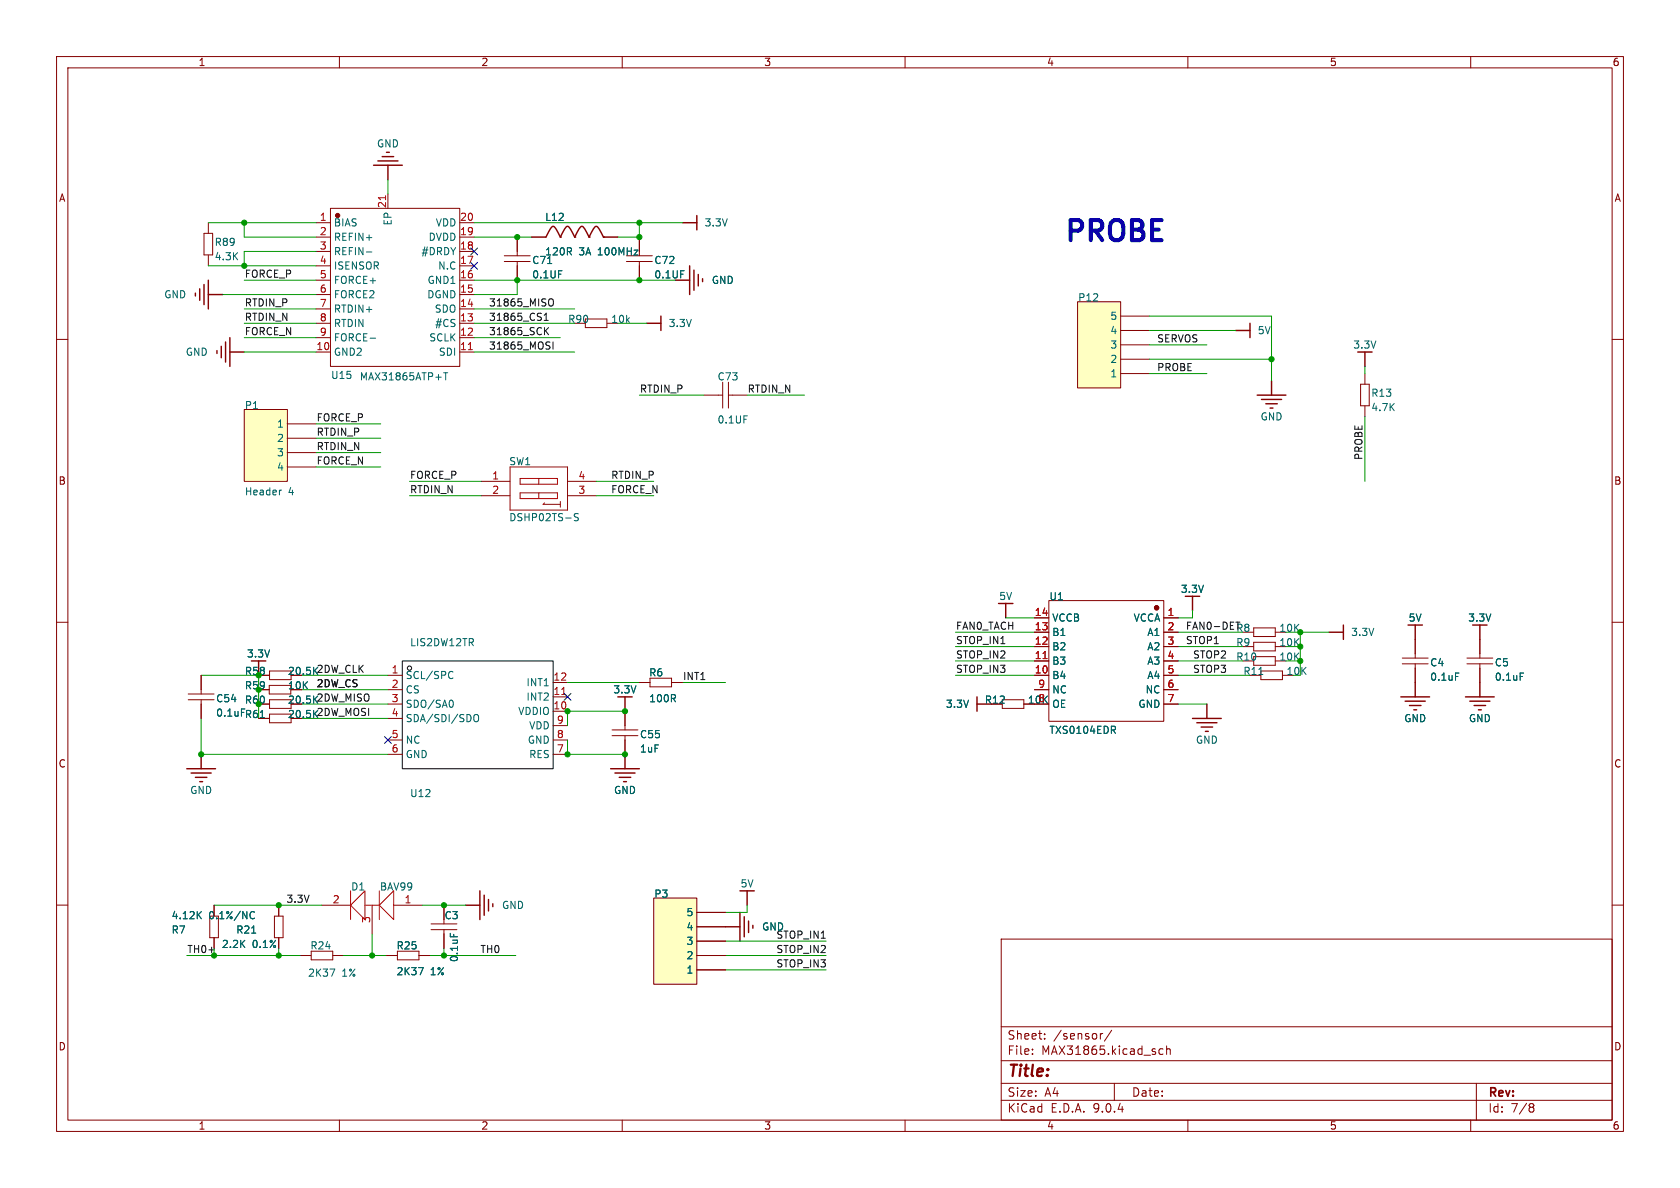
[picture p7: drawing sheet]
<svg xmlns="http://www.w3.org/2000/svg" width="297mm" height="210mm" viewBox="0 0 297 210" stroke-linecap="round" stroke-linejoin="round" font-family="sans-serif">
<g fill="none" stroke="#840000" stroke-width=".18">
<path d="M10 10h277v190h-277zM12 12h273v186h-273zM60 10v2M110 10v2M160 10v2M210 10v2M260 10v2M36.8 39.4v1.9M55.9 39.4h2.5M68.6 34.3v2.5M81.3 39.4h2.5M36.1 41.3h1.5v3.8h-1.5z"/>
<path d="M36.8 45.1v1.9M55.9 57.2h2.5M55.9 41.9h2.5M55.9 44.5h2.5M55.9 47h2.5M55.9 49.5h2.5M55.9 52.1h2.5M55.9 54.6h2.5M55.9 59.7h2.5M81.3 57.2h2.5M81.3 41.9h2.5M81.3 44.5h2.5"/>
<path d="M81.3 47h2.5M81.3 49.5h2.5M81.3 52.1h2.5M81.3 54.6h2.5M81.3 59.7h2.5M89.2 45.2h4.5M89.2 46.2h4.5M91.4 41.9v3.3M91.4 46.2v3.3M94 41.9h2.5M103.5 56.4h3.8v1.5h-3.8M106.7 41.9h2.5"/>
<path d="M107.3 57.2h1.9M110.7 45.2h4.6M110.7 46.2h4.6M113 41.9v3.3M113 46.2v3.3M10 60h2M55.9 62.2h2.5M81.3 62.2h2.5M124.5 69.9h3.3M127.8 67.6v4.5M128.8 69.9h3.3M128.8 67.6v4.5"/>
<path d="M240.5 67.9h1.6v3.8h-1.6zM241.3 66v1.9M241.3 71.8v1.9M285 60h2M85.1 85.1h5.1M85.1 87.6h5.1M100.3 85.1h5.1M100.3 87.6h5.1M10 110h2M35.6 119.4v3.3M45.7 119.4h1.9M51.5 118.6h-3.9v1.5h3.9"/>
<path d="M182.9 119.4h2.5M182.9 114.3h2.5M182.9 116.8h2.5M182.9 111.8h2.5M182.9 109.2h2.5M205.7 119.4h2.6M205.7 114.3h2.6M205.7 116.8h2.6M205.7 111.8h2.6M205.7 109.2h2.6M219.7 114.3h1.9M219.7 111.8h1.9"/>
<path d="M221.6 111h3.8v1.5h-3.8zM221.6 113.5h3.8v1.6h-3.8zM221.6 116.1h3.8v1.5h-3.8M222.9 118.6h3.8v1.5h-3.8zM225.4 114.3h1.9M225.4 116.8h1.9M225.4 111.8h1.9M226.7 119.4h1.9M247.9 116.3h4.6M247.9 117.3h4.6M250.2 113v3.3M250.2 117.3v3.4"/>
<path d="M259.3 116.3h4.6M259.3 117.3h4.6M261.6 113v3.3M261.6 117.3v3.4M285 110h2M33.3 122.7h4.5M33.3 123.7h4.5M35.6 123.7v3.3M45.7 121.9h1.9M45.7 124.5h1.9M45.7 127h1.9M51.4 121.2h-3.8v1.5h3.8"/>
<path d="M51.5 123.7h-3.9v1.5h3.9M51.5 126.2h-3.9v1.6h3.9M177.2 123.7h3.8v1.5h-3.8zM181 124.5h4.4M182.9 121.9h2.5M205.7 121.9h2.6M205.7 124.5h2.6M10 160h2M37.1 162v3.8h1.5v-3.8M37.8 160v1.9M37.8 165.8v1.8M48.5 162h1.5v3.8h-1.5z"/>
<path d="M49.3 160v1.9M49.3 165.8v1.8M53.1 168.9h1.9M55 168.1h3.8v1.6h-3.8zM56.9 160h5.1M58.8 168.9h1.9M65.8 160v5.1M69.6 160h5.1M76.2 163.3h4.6M76.2 164.3h4.6M78.5 160v2.6M78.5 164.3v3.3"/>
<path d="M177 166h108v32h-108zM285 160h2M60 198v2M110 198v2M160 198v2M177 194.5h108M177 191.5h108M177 187.5h108M177 181.5h108M182.5 186.3v.1M182.5 185.5v.1M184.7 183.6v.1"/>
<path d="M184.7 182.8v.1M194.5 182.7v1M195 182.7l-.3 .1-.2 .2M196.5 182.1l-1.3 2M197 191.5v3M205.6 185.5l-.4-.1-.3 .3v.4l.1 .2h.6M206.2 185.5l.3-.1 .3 .1 .1 .9M206.2 184.9v1.5M210 198v2M260 198v2M261 191.5v6.5M270.6 195.1l.4 .1 .2 .2-.3 .3"/>
<path d="M270.6 195.7h.3M270.9 195.7l.2 .2 .1 .4-.2 .2-.4 .1"/>
</g>
<g fill="none" stroke="#006464" stroke-width=".18">
<path d="M64.8 44.5h.9M65.4 59.8h1M96.8 46.6h.7M78.4 65.9h.8M78.8 65.9v1.3M102.2 90.8h-.4l-.2 .1v.4l.5 .2 .1 .3-.2 .3-.5-.1M222.5 119.2h.8M257.3 119h.6M268.7 119h.7M46 126.9h.7M196.8 129l.4 .6M197.1 128.4l.1 .2-.1 .4"/>
<path d="M35.1 161.7l.5 .7M35.6 161.1l-.7 .8M44.4 161.2l.3-.1 .3 .2M44.5 165h.7M45 162.3l-.3 .1h-.3M58.3 171.3h.9l-.6 1.3M79.6 165v.6"/>
</g>
<g fill="none" stroke="#840000" stroke-width=".25">
<path d="M66 29.2h5.1M66.8 28.4h3.6M67.6 27.7h2M68.3 26.9h.5M68.6 29.2v2.6M120.6 39.4h2.6M123.2 38.1v2.5M34.5 51.8v.5M35.3 51.1v2M36.1 50.3v3.5M36.8 49.5v5.1M36.8 52.1h2.6"/>
<path d="M96.5 41.9a3.4 3.4 0 0 1 1.3-1.9 1.31 1.31 0 0 1 .8 1.1l.5 .8M99.1 41.9a3.4 3.4 0 0 1 1.2-1.9 1.31 1.31 0 0 1 .9 1.1l.4 .8M99.1 41.9h.1M101.6 41.9a3.4 3.4 0 0 1 1.3-1.9 1.31 1.31 0 0 1 .8 1.1l.4 .8M101.6 41.9h.1M104.1 41.9h.1M104.1 41.9a3.4 3.4 0 0 1 1.3-1.9 1.31 1.31 0 0 1 .9 1.1l.4 .8M106.7 41.9h.1M114.3 57.2h2.5M116.8 55.9v2.5M119.4 49.5h2.5M121.9 47v5.1"/>
<path d="M122.7 47.8v3.5M123.4 48.5v2M124.2 49.3v.5M218.4 58.4h2.6M221 57.2v2.5M222.2 69.9h5.1M223 70.6h3.6M223.8 71.4h2M224.5 72.1h.5M224.8 67.3v2.6M241.3 62.2v2.6M45.7 116.8v2.6"/>
<path d="M177.8 106.7v2.5M210.8 105.4v2.6M234.9 111.8h2.6M237.5 110.5v2.5M261.6 110.5v2.5M33 135.9h5.1M33.8 136.7h3.5M34.5 137.4h2.1M35.3 138.2h.5M35.6 133.4v2.5M172.7 123.2v2.5M172.7 124.5h2.6"/>
<path d="M210.8 127h5.1M211.6 127.8h3.5M212.3 128.5h2.1M213.1 129.3h.5M213.4 124.5v2.5M259.1 123.2h5.1M259.8 124h3.6M260.6 124.7h2M261.4 125.5h.5M261.6 120.7v2.5M84.8 157.5v5.1M85.6 158.2v3.6"/>
<path d="M86.4 159v2M87.1 159.8v.5M82.3 160h2.5"/>
</g>
<path d="M62 157.5v5.1M67.1 157.5v5.1M69.6 157.5v5.1l-2.5-2.6zM62 160l2.5-2.5v5.1zM64.5 160h2.6" fill="none" stroke="#f00" stroke-width=".18"/>
<path d="M58.4 36.8h22.9v28h-22.9zM185.4 106.2h20.3v21.3h-20.3z" fill="none" stroke="#800" stroke-width=".18"/>
<g fill="#800" stroke="#800" stroke-width=".18">
<circle cx="204.5" cy="107.4" r=".38"/>
<circle cx="59.7" cy="38.1" r=".38"/>
</g>
<path d="M68.2 34.6v.7M82.8 61.8h.7M184.4 116.4h.7" fill="none" stroke="#a90000" stroke-width=".18"/>
<path d="M90.2 82.6h10.1v7.6h-10.1zM91.9 84.6h6.7v1h-6.7zM91.9 87.1h6.7v1h-6.7zM95.2 84.6v1M95.2 87.1v1M96.3 88.9l-.3 .3h3.1M99.1 88.6v1.1" fill="none" stroke="#a00000" stroke-width=".18"/>
<path d="M190.5 53.3h7.6v15.3h-7.6z" fill="#ffffc2"/>
<path d="M190.5 53.3h7.6v15.3h-7.6z" fill="none" stroke="#800000" stroke-width=".18"/>
<g fill="none" stroke="#840000" stroke-width=".18">
<path d="M198.1 55.9h5.1M198.1 58.4h5.1M198.1 61h5.1M198.1 63.5h5.1M198.1 66h5.1M114.9 119.9h3.8v1.5h-3.8zM108.2 129h4.6M108.2 130h4.6M110.5 125.7v3.3M110.5 130v3.4M113 120.7h1.9M118.8 120.7h1.8"/>
<path d="M68.3 168.9h1.9M70.3 168.1h3.8v1.6h-3.8zM74.1 168.9h1.8"/>
</g>
<path d="M74 171.1h.8l-.5 1.2" fill="none" stroke="#006464" stroke-width=".18"/>
<g fill="none" stroke="#840000" stroke-width=".25">
<path d="M250.2 110.5v2.5M107.9 135.9h5.1M108.7 136.7h3.6M109.5 137.4h2M110.2 138.2h.5M110.5 123.2v2.5M110.5 133.4v2.5M247.6 123.2h5.1M248.4 124h3.6M249.2 124.7h2M249.9 125.5h.5M250.2 120.7v2.5"/>
<path d="M128.3 163.8h2.5M130.8 161.3v5.1M131.6 162.1v3.5M132.3 162.8v2M133.1 163.6v.5"/>
</g>
<path d="M115.6 158.8h7.6v15.2h-7.6z" fill="#ffffc2"/>
<path d="M115.6 158.8h7.6v15.2h-7.6z" fill="none" stroke="#800000" stroke-width=".18"/>
<g fill="none" stroke="#840000" stroke-width=".18">
<path d="M68.6 119.4h2.5M68.6 121.9h2.5M68.6 124.5h2.5M68.6 127h2.5M68.6 130.8h2.5M68.6 133.4h2.5M97.8 130.8h2.5M97.8 133.4h2.5M97.8 120.7h2.5M97.8 123.2h2.5M97.8 125.7h2.5M97.8 128.3h2.5"/>
<path d="M123.2 161.3h5.1M123.2 163.8h5.1M123.2 166.4h5.1M123.2 168.9h5.1M123.2 171.5h5.1"/>
</g>
<g fill="none" stroke="#000" stroke-width=".18">
<path d="M71.1 116.8h26.7v19.1h-26.7z"/>
<circle cx="72.4" cy="118.1" r=".38"/>
</g>
<path d="M79.7 118.7l.4 .1M80.1 119.8l-.4 .2M79.8 123.8a.79 .79 0 0 1 0 1.2M83.8 126.5l.3-.2a.43 .43 0 0 1 .5 .4v.5a.42 .42 0 0 1-.4 .4 .42 .42 0 0 1-.4-.4z" fill="none" stroke="#006464" stroke-width=".18"/>
<path d="M99.3 122.8h.7" fill="none" stroke="#a90000" stroke-width=".18"/>
<path d="M132.1 157.5v2.5" fill="none" stroke="#840000" stroke-width=".25"/>
<path d="M43.2 72.4h7.6v12.7h-7.6z" fill="#ffffc2"/>
<path d="M43.2 72.4h7.6v12.7h-7.6z" fill="none" stroke="#800000" stroke-width=".18"/>
<g fill="none" stroke="#840000" stroke-width=".18">
<path d="M91.4 41.9v2.6M91.4 47v2.5M94 41.9h2.5M106.7 41.9h2.5M113 41.9v2.6M113 47v2.5M50.8 74.9h5.1M50.8 77.5h5.1M50.8 80h5.1M50.8 82.6h5.1M35.6 119.4v2.5M45.7 119.4h1.9"/>
<path d="M182.9 109.2h2.5M182.9 111.8h2.5M182.9 114.3h2.5M182.9 116.8h2.5M182.9 119.4h2.5M205.7 109.2h2.6M205.7 111.8h2.6M205.7 114.3h2.6M205.7 116.8h2.6M205.7 119.4h2.6M250.2 113v2.6M250.2 118.1v2.6"/>
<path d="M261.6 113v2.6M261.6 118.1v2.6M35.6 124.5v2.5M45.7 124.5h1.9M45.7 121.9h1.9M45.7 127h1.9M110.5 125.7v2.6M110.5 130.8v2.6M113 120.7h1.9M118.8 120.7h1.8M181 124.5h4.4M182.9 121.9h2.5"/>
<path d="M205.7 124.5h2.6M205.7 121.9h2.6M37.8 160v1.9M37.8 165.8v1.8M49.3 160v1.9M49.3 165.8v1.8M68.3 168.9h1.9M74.1 168.9h1.8M78.5 160v2.6M78.5 165.1v2.5M123.2 168.9h5.1M123.2 161.3h5.1"/>
<path d="M123.2 163.8h5.1M123.2 166.4h5.1M123.2 171.5h5.1"/>
</g>
<g fill="none" stroke="#006464" stroke-width=".18">
<path d="M96.8 46.6h.7M49.8 86.6l-.3 .1M257.3 119h.6M268.7 119h.7M46 126.9h.7M196.8 129l.4 .6M197.1 128.4l.1 .2-.1 .4M35.1 161.7l.5 .7M35.6 161.1l-.7 .8M44.4 161.2l.3-.1 .3 .2M44.5 165h.7M45 162.3l-.3 .1h-.3"/>
<path d="M74 171.1h.8l-.5 1.2M79.6 165v.6"/>
</g>
<path d="M40.6 59.7v5.1M38.4 62v.5M39.1 61.2v2M39.9 60.5v3.5M40.6 62.2h2.6" fill="none" stroke="#840000" stroke-width=".25"/>
<path d="M96.2 56.6h.7M96.2 55.7l.4-.3v1.2M96.4 58.5l.6 .7M97 57.9l-.7 .7M97.3 52.8a.43 .43 0 0 1 .5 .5v.4a.43 .43 0 0 1-.5 .4M97.8 60.4v1.3M218.5 110h.7M218.8 110v1.2" fill="none" stroke="#0f0f0f" stroke-width=".18"/>
<g fill="none" stroke="#009600" stroke-width=".18">
<path d="M36.8 39.4h19.1M43.2 39.4v2.5h12.7M68.6 31.8v2.5M83.8 39.4h36.8M113 39.4v2.5h-3.8M36.8 47h19.1M39.4 52.1h16.5M43.2 54.6h12.7M43.2 59.7h12.7M43.2 57.2h12.7M43.2 49.5h12.7M55.9 44.5h-12.7v2.5"/>
<path d="M83.8 54.6h17.8M83.8 59.7h15.3M83.8 57.2h17.8M83.8 41.9h10.2M83.8 49.5h35.6M91.4 49.5v2.6h-7.6M109.2 57.2h5.1M203.2 55.9h21.6v11.4M203.2 58.4h15.2M43.2 62.2h12.7M55.9 74.9h11.4M55.9 77.5h11.4"/>
<path d="M83.8 62.2h17.8M113 69.9h11.5M132.1 69.9h10.1M203.2 61h10.2M203.2 63.5h21.6M203.2 66h10.2M241.3 64.8v1.2M241.3 73.7v11.4M55.9 80h11.4M55.9 82.6h11.4M72.4 87.6h12.7M72.4 85.1h12.7"/>
<path d="M105.4 87.6h10.2M105.4 85.1h10.2M35.6 119.4h10.1v7.6M53.3 119.4h15.3M168.9 114.3h14M168.9 116.8h14M168.9 111.8h14M168.9 119.4h14M177.8 109.2h5.1M208.3 114.3h11.4M208.3 116.8h11.4M208.3 111.8h11.4"/>
<path d="M208.3 119.4h12.7M210.8 108v1.2h-2.5M227.3 114.3h2.6M227.3 116.8h2.6M227.3 111.8h7.6M229.9 111.8v7.6M35.6 127v6.4h33M53.3 124.5h15.3M53.3 127h15.3M53.3 121.9h15.3M100.3 120.7h12.7M100.3 130.8v2.6h10.2"/>
<path d="M110.5 125.7h-10.2v2.6M120.6 120.7h7.7M208.3 124.5h5.1M33 168.9h20.1M37.8 160h19.1M49.3 167.6v1.3M60.7 168.9h7.6M65.8 165.1v3.8M74.7 160h7.6M75.9 168.9h15.3M78.5 167.6v1.3M128.3 168.9h17.7"/>
<path d="M128.3 171.5h17.7M128.3 166.4h17.7M132.1 160v1.3h-3.8"/>
</g>
<path d="M83.2 43.8l1.2 1.3M83.2 46.4l1.2 1.2M84.4 43.8l-1.2 1.3M84.4 46.4l-1.2 1.2M68 130.2l1.2 1.2M69.2 130.2l-1.2 1.2M99.7 122.6l1.2 1.2M100.9 122.6l-1.2 1.2" fill="none" stroke="#000084" stroke-width=".18"/>
<path d="M184.4 116.4h.7" fill="none" stroke="#a90000" stroke-width=".18"/>
<g fill="#009600" stroke="#009600" stroke-width=".18">
<circle cx="49.3" cy="160" r=".46"/>
<circle cx="49.3" cy="168.9" r=".46"/>
<circle cx="65.8" cy="168.9" r=".46"/>
<circle cx="37.8" cy="168.9" r=".46"/>
<circle cx="113" cy="39.4" r=".46"/>
<circle cx="113" cy="41.9" r=".46"/>
<circle cx="100.3" cy="125.7" r=".46"/>
<circle cx="110.5" cy="125.7" r=".46"/>
<circle cx="91.4" cy="49.5" r=".46"/>
<circle cx="113" cy="49.5" r=".46"/>
<circle cx="91.4" cy="41.9" r=".46"/>
<circle cx="43.2" cy="39.4" r=".46"/>
<circle cx="43.2" cy="47" r=".46"/>
<circle cx="78.5" cy="160" r=".46"/>
<circle cx="100.3" cy="133.4" r=".46"/>
<circle cx="78.5" cy="168.9" r=".46"/>
<circle cx="110.5" cy="133.4" r=".46"/>
<circle cx="224.8" cy="63.5" r=".46"/>
<circle cx="35.6" cy="133.4" r=".46"/>
<circle cx="229.9" cy="114.3" r=".46"/>
<circle cx="229.9" cy="111.8" r=".46"/>
<circle cx="229.9" cy="116.8" r=".46"/>
</g>
<text font-size="5" fill="#0000c2" x="188" y="42.9">PROBE</text>
<text font-size="2.8" fill="#840000" x="178" y="190.9">Title:</text>
<g font-size="2.1" fill="#840000">
<text x="178" y="184">Sheet:</text>
<text x="186.2" y="184">/sensor/</text>
<text x="178" y="186.7">File:</text>
<text x="184.1" y="186.7">MAX31865.kicad_sch</text>
<text x="178" y="196.9">KiCad</text>
<text x="178" y="194.1">Size:</text>
<text x="184.7" y="194.1">A4</text>
<text x="185.7" y="196.9">E.D.A.</text>
<text x="193.3" y="196.9">9.0.4</text>
<text x="200" y="194.1">Date:</text>
<text x="263" y="194.3">Rev:</text>
<text x="263" y="196.9">Id:</text>
<text x="267.1" y="196.9">7/8</text>
</g>
<g font-size="1.8" fill="#840000">
<text x="35" y="11.9">1</text>
<text x="85" y="11.9">2</text>
<text x="135" y="11.9">3</text>
<text x="185" y="11.9">4</text>
<text x="235" y="11.9">5</text>
<text x="285" y="11.9">6</text>
<text x="10.3" y="35.9">A</text>
<text x="285.3" y="35.9">A</text>
<text x="10.3" y="85.9">B</text>
<text x="285.3" y="85.9">B</text>
<text x="50.8" y="119.5">20.5K</text>
<text x="50.8" y="124.6">20.5K</text>
<text x="50.8" y="122.1">10K</text>
<text x="174" y="124.6">R12</text>
<text x="50.8" y="127.1">20.5K</text>
<text x="10.3" y="135.9">C</text>
<text x="285.3" y="135.9">C</text>
<text x="10.3" y="185.9">D</text>
<text x="285.3" y="185.9">D</text>
<text x="35" y="199.9">1</text>
<text x="85" y="199.9">2</text>
<text x="135" y="199.9">3</text>
<text x="185" y="199.9">4</text>
<text x="235" y="199.9">5</text>
<text x="285" y="199.9">6</text>
</g>
<g font-size="1.8" fill="#006464">
<text x="66.5" y="26.3">GND</text>
<text x="58.9" y="40.2">BIAS</text>
<text x="69.4" y="40" transform="rotate(-90 69.4 40)">EP</text>
<text x="76.9" y="40.2">VDD</text>
<text x="96.3" y="39.3">L12</text>
<text x="124.5" y="40.2">3.3V</text>
<text x="37.9" y="43.7">R89</text>
<text x="37.9" y="46.2">4.3K</text>
<text x="58.9" y="42.8">REFIN+</text>
<text x="58.9" y="45.3">REFIN-</text>
<text x="58.9" y="47.9">ISENSOR</text>
<text x="74.4" y="45.3">#DRDY</text>
<text x="75.7" y="42.8">DVDD</text>
<text x="77.4" y="47.9">N.C</text>
<text x="94" y="46.9">C71</text>
<text x="96.3" y="45.4">120R</text>
<text x="102.3" y="45.4">3A</text>
<text x="105.8" y="45.4">100MHz</text>
<text x="115.6" y="46.9">C72</text>
<text x="28.9" y="52.9">GND</text>
<text x="58.9" y="50.4">FORCE+</text>
<text x="58.9" y="52.9">FORCE2</text>
<text x="75.4" y="52.9">DGND</text>
<text x="75.5" y="50.4">GND1</text>
<text x="94" y="49.4">0.1UF</text>
<text x="115.6" y="49.4">0.1UF</text>
<text x="125.7" y="50.4">GND</text>
<text x="190.5" y="53.5">P12</text>
<text x="58.9" y="55.5">RTDIN+</text>
<text x="58.9" y="58">RTDIN</text>
<text x="76.8" y="55.5">SDO</text>
<text x="76.8" y="58">#CS</text>
<text x="100.3" y="57.3">R90</text>
<text x="108" y="57.3">10k</text>
<text x="118.1" y="58">3.3V</text>
<text x="196.2" y="56.7">5</text>
<text x="196.2" y="59.3">4</text>
<text x="222.3" y="59.3">5V</text>
<text x="32.7" y="63.1">GND</text>
<text x="58.9" y="60.6">FORCE-</text>
<text x="58.9" y="63.1">GND2</text>
<text x="75.8" y="60.6">SCLK</text>
<text x="77.5" y="63.1">SDI</text>
<text x="196.2" y="61.8">3</text>
<text x="196.2" y="64.4">2</text>
<text x="239.1" y="61.8">3.3V</text>
<text x="58.4" y="67.2">U15</text>
<text x="63.5" y="67.4">MAX31865ATP+T</text>
<text x="126.8" y="67.4">C73</text>
<text x="196.2" y="66.9">1</text>
<text x="242.3" y="70.3">R13</text>
<text x="43.2" y="72.5">P1</text>
<text x="48.9" y="75.8">1</text>
<text x="126.8" y="75.1">0.1UF</text>
<text x="222.8" y="74.5">GND</text>
<text x="242.3" y="72.9">4.7K</text>
<text x="48.9" y="78.3">2</text>
<text x="48.9" y="80.9">3</text>
<text x="48.9" y="83.4">4</text>
<text x="89.9" y="82.4">SW1</text>
<text x="43.2" y="87.8">Header</text>
<text x="51" y="87.8">4</text>
<text x="89.9" y="92.3">DSHP02TS-S</text>
<text x="176.5" y="106.3">5V</text>
<text x="185.4" y="106.3">U1</text>
<text x="208.7" y="105">3.3V</text>
<text x="185.9" y="110.1">VCCB</text>
<text x="185.9" y="112.6">B1</text>
<text x="200.3" y="110.1">VCCA</text>
<text x="202.7" y="112.6">A1</text>
<text x="218.4" y="111.9">R8</text>
<text x="226.1" y="111.9">10K</text>
<text x="238.8" y="112.6">3.3V</text>
<text x="248.9" y="110.1">5V</text>
<text x="259.5" y="110.1">3.3V</text>
<text x="43.6" y="116.4">3.3V</text>
<text x="55.9" y="119">2DW_CLK</text>
<text x="72.4" y="114.4">LIS2DW12TR</text>
<text x="114.7" y="119.8">R6</text>
<text x="185.9" y="115.2">B2</text>
<text x="185.9" y="117.7">B3</text>
<text x="202.7" y="115.2">A2</text>
<text x="202.7" y="117.7">A3</text>
<text x="218.4" y="114.4">R9</text>
<text x="218.4" y="117">R10</text>
<text x="219.7" y="119.5">R11</text>
<text x="226.1" y="114.4">10K</text>
<text x="226.1" y="117">10K</text>
<text x="252.7" y="118">C4</text>
<text x="264.2" y="118">C5</text>
<text x="38.1" y="124.3">C54</text>
<text x="55.9" y="124.1">2DW_MISO</text>
<text x="71.6" y="120.2">SCL/SPC</text>
<text x="71.6" y="122.8">CS</text>
<text x="71.6" y="125.3">SDO/SA0</text>
<text x="93" y="121.5">INT1</text>
<text x="93" y="124.1">INT2</text>
<text x="108.3" y="122.8">3.3V</text>
<text x="114.7" y="124.3">100R</text>
<text x="167.1" y="125.3">3.3V</text>
<text x="181.6" y="124.6">10K</text>
<text x="185.9" y="120.2">B4</text>
<text x="185.9" y="122.8">NC</text>
<text x="185.9" y="125.3">OE</text>
<text x="201.2" y="125.3">GND</text>
<text x="202.4" y="122.8">NC</text>
<text x="202.7" y="120.2">A4</text>
<text x="252.7" y="120.5">0.1uF</text>
<text x="264.2" y="120.5">0.1uF</text>
<text x="38.1" y="126.9">0.1uF R61</text>
<text x="55.9" y="126.7">2DW_MOSI</text>
<text x="71.6" y="127.9">SDA/SDI/SDO</text>
<text x="71.6" y="131.7">NC</text>
<text x="91.5" y="126.6">VDDIO</text>
<text x="93.2" y="131.7">GND</text>
<text x="93.5" y="129.1">VDD</text>
<text x="113" y="130.7">C55</text>
<text x="185.4" y="129.9">TXS0104EDR</text>
<text x="211.3" y="131.7">GND</text>
<text x="248.2" y="127.9">GND</text>
<text x="259.6" y="127.9">GND</text>
<text x="71.6" y="134.2">GND</text>
<text x="93.5" y="134.2">RES</text>
<text x="113" y="133.2">1uF</text>
<text x="33.5" y="140.6">GND</text>
<text x="72.4" y="141.1">U12</text>
<text x="108.5" y="140.6">GND</text>
<text x="62" y="157.6">D1</text>
<text x="67.1" y="157.6">BAV99</text>
<text x="88.7" y="160.9">GND</text>
<text x="115.6" y="158.9">P3</text>
<text x="130.8" y="157.1">5V</text>
<text x="30.2" y="165.2">R7</text>
<text x="30.2" y="162.7">4.12K</text>
<text x="36.9" y="162.7">0.1%/NC</text>
<text x="39.1" y="167.8">2.2K</text>
<text x="41.7" y="165.2">R21</text>
<text x="44.6" y="167.8">0.1%</text>
<text x="78.5" y="162.7">C3</text>
<text x="121.3" y="162.2">5</text>
<text x="121.3" y="164.7">4</text>
<text x="121.3" y="167.2">3</text>
<text x="134.6" y="164.7">GND</text>
<text x="54.4" y="172.9">2K37</text>
<text x="54.8" y="168">R24</text>
<text x="60.4" y="172.9">1%</text>
<text x="70" y="168">R25</text>
<text x="70" y="172.6">2K37</text>
<text x="76.1" y="172.6">1%</text>
<text x="81.2" y="170.2" transform="rotate(-90 81.2 170.2)">0.1uF</text>
<text x="121.3" y="169.8">2</text>
<text x="121.3" y="172.3">1</text>
</g>
<g font-size="1.8" fill="#a90000">
<text x="56.4" y="39.1">1</text>
<text x="56.4" y="41.7">2</text>
<text x="68.3" y="36.9" transform="rotate(-90 68.3 36.9)">21</text>
<text x="81.2" y="39.1">20</text>
<text x="81.2" y="41.7">19</text>
<text x="56.4" y="44.2">3</text>
<text x="56.4" y="46.7">4</text>
<text x="81.2" y="44.2">18</text>
<text x="81.2" y="46.7">17</text>
<text x="56.4" y="49.3">5</text>
<text x="56.4" y="51.8">6</text>
<text x="81.2" y="49.3">16</text>
<text x="81.2" y="51.8">15</text>
<text x="56.4" y="54.4">7</text>
<text x="56.4" y="56.9">8</text>
<text x="56.4" y="59.4">9</text>
<text x="81.2" y="54.4">14</text>
<text x="81.2" y="56.9">13</text>
<text x="81.2" y="59.4">12</text>
<text x="55.8" y="62">10</text>
<text x="81.2" y="62">11</text>
<text x="86.9" y="84.8">1</text>
<text x="86.9" y="87.4">2</text>
<text x="102.2" y="84.8">4</text>
<text x="102.2" y="87.4">3</text>
<text x="182.8" y="109">14</text>
<text x="182.8" y="111.5">13</text>
<text x="206.3" y="109">1</text>
<text x="206.3" y="111.5">2</text>
<text x="69.1" y="119.1">1</text>
<text x="182.8" y="114">12</text>
<text x="182.8" y="116.6">11</text>
<text x="182.8" y="119.1">10</text>
<text x="206.3" y="114">3</text>
<text x="206.3" y="116.6">4</text>
<text x="206.3" y="119.1">5</text>
<text x="69.1" y="121.7">2</text>
<text x="69.1" y="124.2">3</text>
<text x="97.7" y="120.4">12</text>
<text x="97.7" y="122.9">11</text>
<text x="97.7" y="125.5">10</text>
<text x="183.4" y="121.7">9</text>
<text x="183.4" y="124.2">8</text>
<text x="206.3" y="121.7">6</text>
<text x="206.3" y="124.2">7</text>
<text x="69.1" y="126.7">4</text>
<text x="69.1" y="130.6">5</text>
<text x="98.4" y="128">9</text>
<text x="98.4" y="130.6">8</text>
<text x="69.1" y="133.1">6</text>
<text x="98.4" y="133.1">7</text>
<text x="58.7" y="159.8">2</text>
<text x="71.4" y="159.8">1</text>
<text x="65.5" y="163.3" transform="rotate(-90 65.5 163.3)">3</text>
</g>
<g font-size="1.8" fill="#0f0f0f">
<text x="43.2" y="49.2">FORCE_P</text>
<text x="43.2" y="54.3">RTDIN_P</text>
<text x="43.2" y="56.8">RTDIN_N</text>
<text x="43.2" y="59.3">FORCE_N</text>
<text x="86.4" y="54.3">31865_MISO</text>
<text x="86.4" y="59.3">31865_SCK</text>
<text x="86.4" y="56.8">31865_CS1</text>
<text x="86.4" y="61.9">31865_MOSI</text>
<text x="204.5" y="60.6">SERVOS</text>
<text x="204.5" y="65.7">PROBE</text>
<text x="113" y="69.5">RTDIN_P</text>
<text x="132.1" y="69.5">RTDIN_N</text>
<text x="55.9" y="74.6">FORCE_P</text>
<text x="55.9" y="77.1">RTDIN_P</text>
<text x="55.9" y="82.2">FORCE_N</text>
<text x="55.9" y="79.7">RTDIN_N</text>
<text x="241" y="81.4" transform="rotate(-90 241 81.4)">PROBE</text>
<text x="72.4" y="84.7">FORCE_P</text>
<text x="72.4" y="87.3">RTDIN_N</text>
<text x="107.9" y="87.3">FORCE_N</text>
<text x="107.9" y="84.7">RTDIN_P</text>
<text x="168.9" y="114">STOP_IN1</text>
<text x="168.9" y="111.4">FAN0_TACH</text>
<text x="209.5" y="111.4">FAN0-DET</text>
<text x="209.5" y="114">STOP1</text>
<text x="168.9" y="116.5">STOP_IN2</text>
<text x="168.9" y="119">STOP_IN3</text>
<text x="210.8" y="116.5">STOP2</text>
<text x="210.8" y="119">STOP3</text>
<text x="55.9" y="121.6">2DW_CS</text>
<text x="120.6" y="120.3">INT1</text>
<text x="50.5" y="159.7">3.3V</text>
<text x="137.2" y="166">STOP_IN1</text>
<text x="84.8" y="168.6">TH0</text>
<text x="137.2" y="168.6">STOP_IN2</text>
<text x="137.2" y="171.1">STOP_IN3</text>
</g>
<g font-size="1.8" fill="#009600">
<text x="43.2" y="119.5">R58</text>
<text x="227.3" y="119.5">10K</text>
<text x="43.2" y="122.1">R59</text>
<text x="43.2" y="124.6">R60</text>
<text x="33" y="168.6">TH0+</text>
</g>
</svg>
